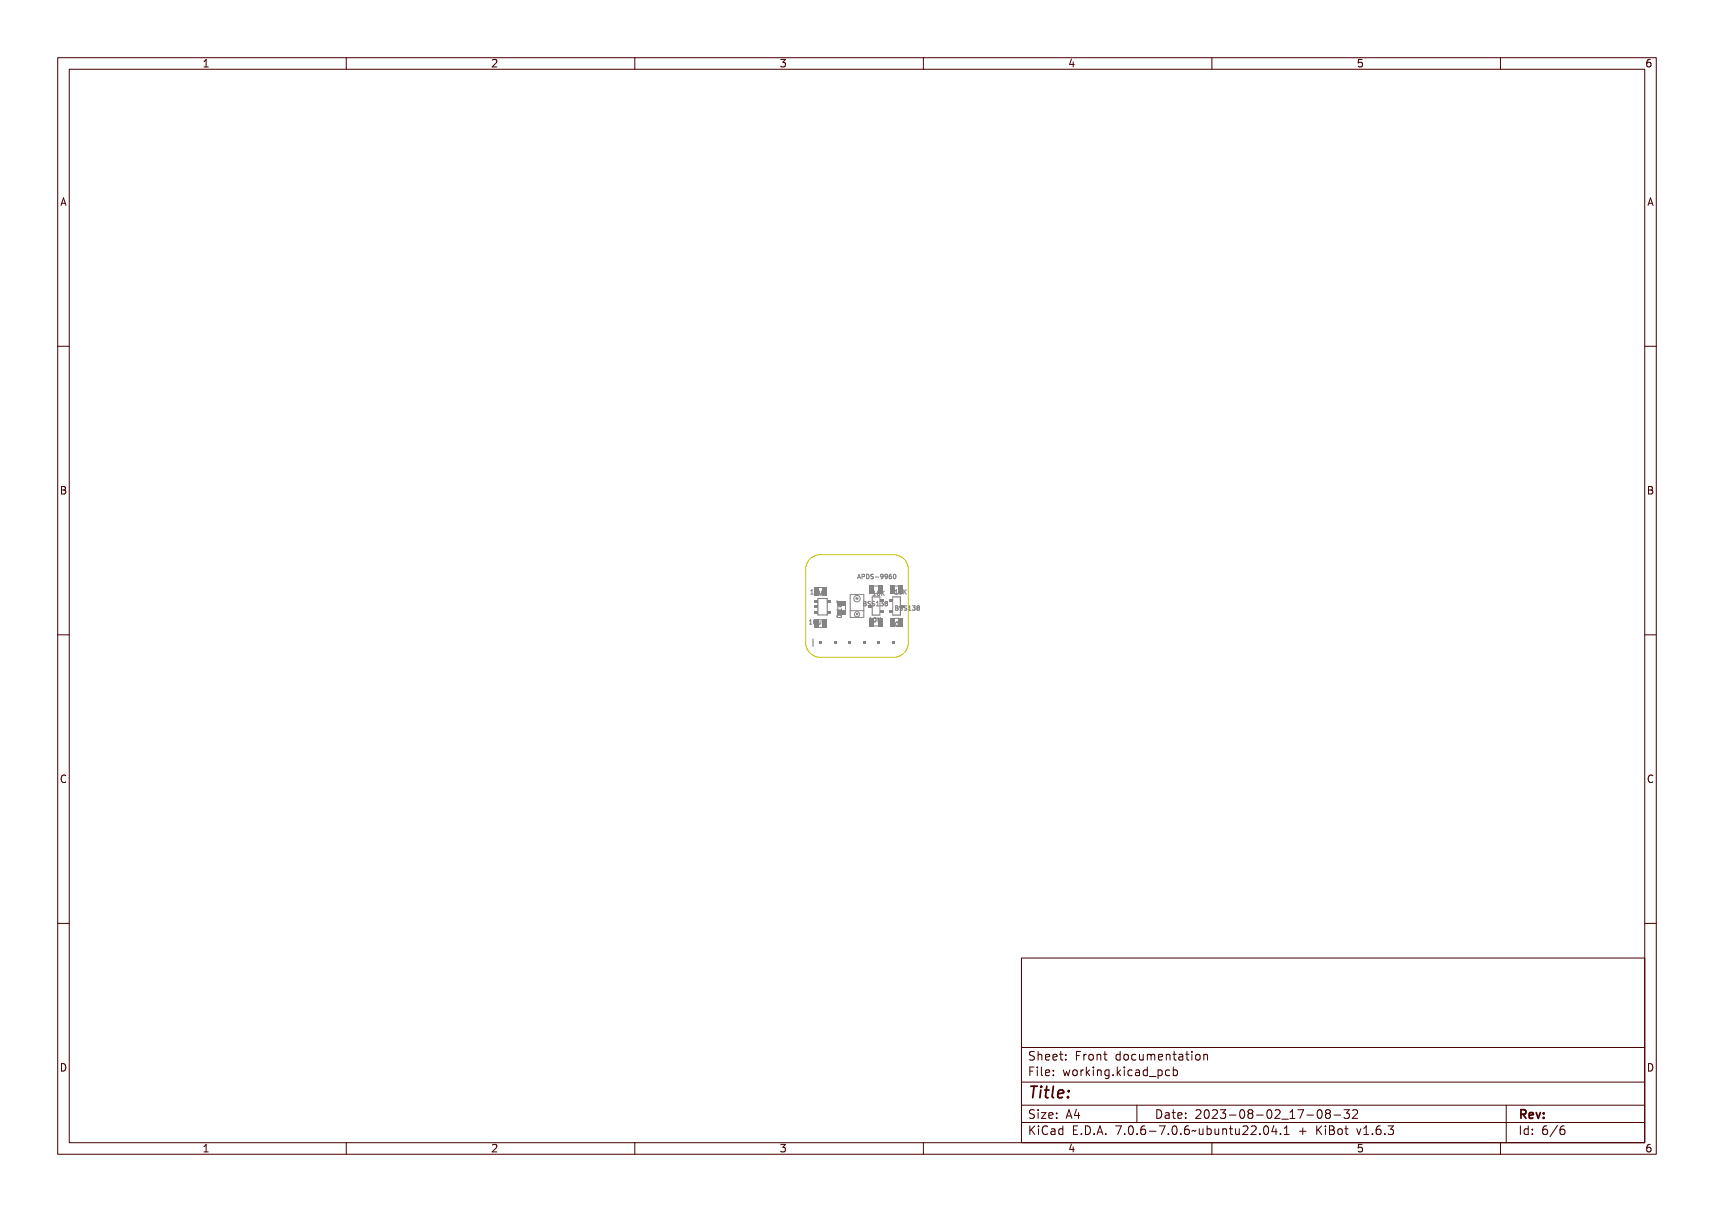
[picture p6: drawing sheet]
<svg xmlns="http://www.w3.org/2000/svg" width="297mm" height="210mm" viewBox="0 0 297 210" stroke-linecap="round" stroke-linejoin="round" font-family="sans-serif">
<g fill="none" stroke="#848484" stroke-width=".17">
<path d="M148.7 99.6h.2l.2 .7-.2-.2h-.2l-.2 .2zM148.8 99.6l.1 .4h-.2zM149.2 99.6h.2a.24 .24 0 0 1 .3 .3 .24 .24 0 0 1-.4 .1v.3h-.1zM149.3 99.6h.1a.14 .14 0 0 1 .2 .2 .14 .14 0 0 1-.2 .1h-.1zM149.8 99.6a.39 .39 0 0 1 .5 .3 .39 .39 0 0 1-.5 .4zM149.9 99.6a.3 .3 0 0 1 .3 .3 .3 .3 0 0 1-.3 .3zM150.5 99.6h.4v.1h-.3a.18 .18 0 0 0 0 .2 .18 .18 0 0 0 .2 0 .23 .23 0 0 1 0 .4 .23 .23 0 0 1-.3-.1h.1a.18 .18 0 0 0 .2-.1 .18 .18 0 0 0-.3-.2zM151.2 100l.2 .1zM151.7 99.6h.1a.37 .37 0 0 1 .4 .4 .37 .37 0 0 1-.5 .3v-.1a.22 .22 0 0 0 .3 0 .22 .22 0 0 0 .1-.2 .24 .24 0 0 1-.4 0 .24 .24 0 0 1 0-.4zM152.4 99.6a.37 .37 0 0 1 .4 .4 .37 .37 0 0 1-.4 .3v-.1a.22 .22 0 0 0 .2 0 .22 .22 0 0 0 .1-.2 .24 .24 0 0 1-.4 0 .24 .24 0 0 1 .1-.4zM153 99.6l.2-.1 .2 .2a.22 .22 0 0 0-.3 0 .22 .22 0 0 0-.1 .2 .25 .25 0 0 1 .4 .1 .25 .25 0 0 1-.1 .3 .25 .25 0 0 1-.4-.2zM153.6 99.6h.1a.37 .37 0 0 1 .3 .3 .37 .37 0 0 1-.3 .4l-.1-.2z"/>
<path d="M153.7 99.6a.31 .31 0 0 1 .2 .3 .31 .31 0 0 1-.2 .3zM154.3 99.5h.1M154.4 99.8l.1 .1-.1 .4M154.9 99.6l.1-.1a.38 .38 0 0 1 .3 .4 .38 .38 0 0 1-.4 .3l-.1-.2zM140.4 102.3l.3-.1v.7l.2 .1h-.5l.2-.1v-.6l-.2 .1zM140.6 107.5l.3-.1v.7l.1 .1h-.4l.2-.1v-.6l-.2 .1zM141.1 102.3v-.1a.37 .37 0 0 1 .4 .4 .37 .37 0 0 1-.4 .4l-.1-.2zM141.2 102.3a.31 .31 0 0 1 .2 .3 .31 .31 0 0 1-.2 .3zM141.2 107.5l.1-.1a.37 .37 0 0 1 .4 .4 .37 .37 0 0 1-.4 .4l-.1-.2zM141.4 107.5a.31 .31 0 0 1 .2 .3 .31 .31 0 0 1-.2 .3zM141.7 102.4l.2 .5 .2-.5v.6l-.1-.1a.18 .18 0 0 1-.2 .1 .18 .18 0 0 1-.1-.2zM141.8 107.6h.1l.1 .5 .3-.5v.6l-.1-.1a.18 .18 0 0 1-.3 .1 .18 .18 0 0 1-.1-.2z"/>
<path d="M142.3 102.2h.4l-.3 .1v.2h.3l-.3 .1v.4h-.1zM142.5 107.4h.4l-.3 .1v.2h.3l-.3 .1v.4h-.1zM145.1 105.4h.7v-.2v.5v-.2h-.6v.2h-.1zM145.1 104l.1 .3h.2l.1-.3v.3h.3v.1h-.7zM145.2 106.5h.4l.2 .1a.37 .37 0 0 1-.3 .4 .37 .37 0 0 1-.4-.4zM145.2 106.7a.34 .34 0 0 1 .6 .1 .34 .34 0 0 1-.6-.1zM145.3 104.6h.5v.1a.18 .18 0 0 1 0 .3 .18 .18 0 0 1-.2 .1h-.3v-.1l.4-.1v-.1l-.4-.1zM145.7 106h.1v.2h-.1zM147.3 103h2.4v4h-2.4zM147.3 105.8h2.4M149.7 105h.2M149.7 104.2h.3"/>
<path d="M149.7 104.6h.2M149.9 104.6h.1M150 104.5l-.1 .1M150.3 104.3h.2a.18 .18 0 0 1 .3 .1 .18 .18 0 0 1-.2 .2 .21 .21 0 0 1 .2 .3 .21 .21 0 0 1-.3 .1h-.2zM150.4 104.7h.1a.14 .14 0 0 1 .2 .1 .14 .14 0 0 1-.2 .1h-.1zM150.4 104.3l.2 .1v.1l-.2 .1zM150.6 107.8h.5M150.7 107.2h-.1M151 104.3h.4v.1h-.3a.18 .18 0 0 0 0 .2 .18 .18 0 0 0 .2 0 .23 .23 0 0 1 0 .4 .23 .23 0 0 1-.4-.1h.1a.18 .18 0 0 0 .3-.1 .18 .18 0 0 0-.3-.2zM151 107.1l.3-.1v.7l.1 .1h-.4l.2-.1v-.6l-.2 .1zM151.2 102.5h.3v.6l.2 .1h-.5l.2-.1v-.5h-.2zM151.6 104.3h.4v.1h-.3a.18 .18 0 0 0 0 .2 .18 .18 0 0 0 .2 0 .23 .23 0 0 1 0 .4 .23 .23 0 0 1-.3-.1h.1a.18 .18 0 0 0 .2-.1 .18 .18 0 0 0-.3-.2z"/>
<path d="M151.6 107.1h.1a.37 .37 0 0 1 .4 .3 .37 .37 0 0 1-.4 .4l-.1-.2zM151.8 107.1a.31 .31 0 0 1 .2 .3 .31 .31 0 0 1-.2 .3zM151.9 102.6v-.1a.37 .37 0 0 1 .4 .4 .37 .37 0 0 1-.4 .3l-.1-.2zM152 102.6a.31 .31 0 0 1 .2 .3 .31 .31 0 0 1-.2 .2zM152.2 107h.1v.4l.4-.4-.2 .4 .2 .4h-.1l-.2-.4-.1 .4h-.1zM152.2 104.3h.3v.6l.1 .1h-.4l.2-.1v-.6l-.2 .1zM152.4 102.5h.1v.3l.5-.3-.3 .3 .3 .4h-.2l-.2-.3-.1 .3h-.1zM152.8 104.3h.1a.21 .21 0 0 1 .3 0 .21 .21 0 0 1-.1 .3 .23 .23 0 0 1 .1 .4 .23 .23 0 0 1-.4-.1h.1a.17 .17 0 0 0 .3-.1 .18 .18 0 0 0-.3-.2 .16 .16 0 0 0 .2-.1 .16 .16 0 0 0-.1-.2 .16 .16 0 0 0-.2 .1zM153.5 104.3a.21 .21 0 0 1 .3 0 .21 .21 0 0 1-.1 .3 .22 .22 0 0 1 .1 .3 .22 .22 0 0 1-.3 0 .22 .22 0 0 1 .1-.3l-.2-.1zM154.4 107.8h.3v.7l.1 .1h-.4l.2-.1v-.6h-.2zM155 107.9l.1-.1a.37 .37 0 0 1 .4 .4 .37 .37 0 0 1-.4 .4l-.1-.2zM155 102.3l.3-.1v.7l.2 .1h-.4l.1-.1v-.6l-.2 .1z"/>
<path d="M155.1 105h.2a.18 .18 0 0 1 .2 .1 .18 .18 0 0 1-.1 .3 .21 .21 0 0 1 .1 .2 .21 .21 0 0 1-.2 .2h-.2zM155.2 107.9a.31 .31 0 0 1 .2 .3 .31 .31 0 0 1-.2 .3zM155.2 105.4h.1a.14 .14 0 0 1 .2 .2 .14 .14 0 0 1-.2 .1h-.1zM155.2 105.1h.2v.2h-.2zM155.6 107.8h.1v.3l.4-.3-.3 .3 .3 .5h-.1l-.2-.4-.1 .4h-.1zM155.7 102.3v-.1a.37 .37 0 0 1 .4 .4 .37 .37 0 0 1-.4 .4l-.1-.2zM155.7 105.1l.4-.1v.1h-.3a.18 .18 0 0 0 0 .2 .18 .18 0 0 0 .2 .1 .23 .23 0 0 1 0 .4 .23 .23 0 0 1-.3-.2l.1 .1a.18 .18 0 0 0 .3-.2 .18 .18 0 0 0-.3-.1zM155.8 102.3a.31 .31 0 0 1 .2 .3 .31 .31 0 0 1-.2 .3zM156.2 102.2h.1v.4l.5-.4-.3 .3 .3 .5h-.1l-.3-.4-.1 .4h-.1zM156.4 105.1l.3-.1v.1h-.3a.18 .18 0 0 0 .1 .2 .18 .18 0 0 0 .2 .1 .23 .23 0 0 1 0 .4 .23 .23 0 0 1-.4-.2l.1 .1a.18 .18 0 0 0 .3-.2 .18 .18 0 0 0-.3-.1zM157 105.1l.2-.1v.7l.2 .1h-.4l.1-.1v-.6h-.1zM157.6 105a.21 .21 0 0 1 .3 .1 .21 .21 0 0 1 0 .3 .23 .23 0 0 1 0 .4 .23 .23 0 0 1-.4-.2l.1 .1a.17 .17 0 0 0 .3-.1 .17 .17 0 0 0-.2-.2v-.1a.16 .16 0 0 0 .2-.1 .16 .16 0 0 0-.1-.2 .16 .16 0 0 0-.2 .1z"/>
<path d="M158.2 105.1a.21 .21 0 0 1 .4-.1 .21 .21 0 0 1-.1 .4 .22 .22 0 0 1 .1 .3 .22 .22 0 0 1-.4 0 .22 .22 0 0 1 .1-.3l-.1-.1zM159 105h.3l-.1 .3M159 105.3h.1M159 105.3h.2M159.2 105.3l.1 .1v.3h-.3"/>
<circle cx="151.9" cy="99.8" r=".17"/>
<circle cx="152.5" cy="99.8" r=".17"/>
<circle cx="153.8" cy="99.9" r=".07"/>
<circle cx="141.2" cy="102.6" r=".07"/>
<circle cx="141.4" cy="107.8" r=".07"/>
<circle cx="145.5" cy="106.7" r=".07"/>
<circle cx="148.5" cy="106.4" r=".45"/>
<circle cx="148.5" cy="103.7" r=".55"/>
<circle cx="151.8" cy="107.4" r=".07"/>
<circle cx="152" cy="102.9" r=".07"/>
<circle cx="153.2" cy="100.1" r=".17"/>
<circle cx="153.7" cy="104.4" r=".13"/>
<circle cx="153.7" cy="104.8" r=".15"/>
<circle cx="155.2" cy="108.2" r=".07"/>
<circle cx="155.8" cy="102.6" r=".07"/>
<circle cx="158.4" cy="105.2" r=".13"/>
<circle cx="158.4" cy="105.6" r=".15"/>
</g>
<path d="M140.9 110.7v1.3" fill="none" stroke="#848484" stroke-width=".2"/>
<g fill="#848484">
<path d="M141.9 111.1h.5v.5h-.5z" fill-rule="evenodd"/>
<path d="M144.4 111.1h.5v.5h-.5z" fill-rule="evenodd"/>
<path d="M147 111.1h.5v.5h-.5z" fill-rule="evenodd"/>
<path d="M149.5 111.1h.5v.5h-.5z" fill-rule="evenodd"/>
<path d="M152.1 111.1h.5v.5h-.5z" fill-rule="evenodd"/>
<path d="M154.6 111.1h.5v.5h-.5z" fill-rule="evenodd"/>
</g>
<path d="M151.1 103.4v3.2h1.4" fill="none" stroke="#848484" stroke-width=".2"/>
<path d="M152.5 103.4v3.2" fill="none" stroke="#848484" stroke-width=".17"/>
<g fill="#848484">
<path d="M152.5 105.7h.6v.5h-.6z" fill-rule="evenodd"/>
<path d="M152.5 103.8h.6v.5h-.6z" fill-rule="evenodd"/>
</g>
<path d="M151.4 108.5h.8" fill="none" stroke="#848484" stroke-width=".17"/>
<g fill="#848484">
<path d="M150.7 107.1h.8v1.4h-.8z" fill-rule="evenodd"/>
<path d="M152.2 107.1h.7v1.4h-.7z" fill-rule="evenodd"/>
</g>
<path d="M155 101.5h.7" fill="none" stroke="#848484" stroke-width=".17"/>
<g fill="#848484">
<path d="M155.7 101.5h.8v1.4h-.8z" fill-rule="evenodd"/>
<path d="M154.3 101.5h.7v1.4h-.7z" fill-rule="evenodd"/>
</g>
<path d="M154.7 103.4h1.3v3.2h-1.3" fill="none" stroke="#848484" stroke-width=".2"/>
<path d="M154.7 103.4v3.2" fill="none" stroke="#848484" stroke-width=".17"/>
<g fill="#848484">
<path d="M154.1 103.8h.5v.5h-.5z" fill-rule="evenodd"/>
<path d="M154.1 105.7h.5v.5h-.5z" fill-rule="evenodd"/>
</g>
<path d="M141.7 103.7h1.6v2.9h-1.6z" fill="none" stroke="#848484" stroke-width=".2"/>
<g fill="#848484">
<path d="M143.4 103.9h.6v.5h-.6z" fill-rule="evenodd"/>
<path d="M141 103.9h.7v.5h-.7z" fill-rule="evenodd"/>
<path d="M141 104.9h.7v.5h-.7z" fill-rule="evenodd"/>
<path d="M143.4 105.8h.6v.5h-.6z" fill-rule="evenodd"/>
<path d="M141 105.8h.7v.5h-.7z" fill-rule="evenodd"/>
</g>
<path d="M151.4 101.5h.8" fill="none" stroke="#848484" stroke-width=".17"/>
<g fill="#848484">
<path d="M152.1 101.5h.8v1.4h-.8z" fill-rule="evenodd"/>
<path d="M150.7 101.5h.7v1.4h-.7z" fill-rule="evenodd"/>
</g>
<path d="M141.8 108.7h.7" fill="none" stroke="#848484" stroke-width=".17"/>
<g fill="#848484">
<path d="M141.1 107.3h.7v1.5h-.7z" fill-rule="evenodd"/>
<path d="M142.5 107.3h.8v1.5h-.8z" fill-rule="evenodd"/>
</g>
<path d="M141.8 101.8h.7" fill="none" stroke="#848484" stroke-width=".17"/>
<g fill="#848484">
<path d="M142.5 101.7h.7v1.5h-.7z" fill-rule="evenodd"/>
<path d="M141 101.7h.8v1.5h-.8z" fill-rule="evenodd"/>
</g>
<path d="M146.5 105v.7" fill="none" stroke="#848484" stroke-width=".17"/>
<g fill="#848484">
<path d="M145.1 105.7h1.5v.8h-1.5z" fill-rule="evenodd"/>
<path d="M145.1 104.3h1.5v.7h-1.5z" fill-rule="evenodd"/>
</g>
<path d="M155 107.1h.7" fill="none" stroke="#848484" stroke-width=".17"/>
<g fill="#848484">
<path d="M155.7 107.1h.8v1.4h-.8z" fill-rule="evenodd"/>
<path d="M154.3 107.1h.7v1.4h-.7z" fill-rule="evenodd"/>
</g>
<path d="M140.2 97.1a2.54 2.54 0 0 1 2-1h12.7a2.54 2.54 0 0 1 2.5 2.6v12.7a2.54 2.54 0 0 1-2.5 2.5h-12.7a2.54 2.54 0 0 1-2.6-2.5v-12.7l.1-.6z" fill="none" stroke="#c2c200" stroke-width=".17"/>
<g fill="none" stroke="#480000" stroke-width=".17">
<path d="M10 10h277v190h-277zM12 12h273v186h-273zM60 10v2M110 10v2M160 10v2M210 10v2M260 10v2M10 60h2M285 60h2M10 110h2M285 110h2M10 160h2"/>
<path d="M285 160h2M177 166h108v32h-108zM60 198v2M110 198v2M160 198v2M177 181.5h108M177 187.5h108M177 191.5h108M177 194.5h108M178.1 195.2h.2v.6l.6-.6h.3l-.6 .6 .6 .8h-.2l-.5-.7-.2 .2v.5h-.2zM178.2 185h.9v.2h-.7v.4h.6v.2h-.6v.7h-.2zM178.3 182.4l.5-.1h.2v.2a.31 .31 0 0 0-.5-.1 .31 .31 0 0 0 0 .5 .5 .5 0 0 1 .6 .6 .5 .5 0 0 1-.8 .2l-.1-.2a.34 .34 0 0 0 .4 .1 .34 .34 0 0 0 .1-.5 .47 .47 0 0 1-.5-.2 .47 .47 0 0 1 .1-.5z"/>
<path d="M178.3 192.5l.5-.1h.2v.2a.31 .31 0 0 0-.5-.1 .31 .31 0 0 0 0 .5 .5 .5 0 0 1 .6 .6 .5 .5 0 0 1-.8 .2l-.1-.2a.34 .34 0 0 0 .4 .1 .34 .34 0 0 0 .1-.5 .47 .47 0 0 1-.5-.2 .47 .47 0 0 1 .1-.5zM179.4 182.2h.2v.6a.35 .35 0 0 1 .4-.1 .35 .35 0 0 1 .2 .4v.6h-.2v-.8h-.4v.8h-.2zM179.5 185.4h.4v.9h.4v.2h-.9v-.2h.3v-.8h-.2zM179.5 192.8h.4v.9h.4v.1h-.9v-.1h.3v-.8h-.2zM179.5 195.6h.4v.9h.4v.1h-.9v-.1h.3v-.8h-.2zM179.7 184.9h.2v.3h-.2zM179.7 192.3h.2v.3h-.2zM179.7 195.1h.2v.3h-.2zM180.6 184.9h.4v1.3l.4 .1v.2l-.5-.2v-1.2h-.3zM180.6 192.8h.8v.1l-.6 .8h.6v.1h-.8v-.1l.6-.8h-.6zM180.7 182.8a.49 .49 0 0 1 .6-.1 .49 .49 0 0 1 .2 .5h-.8a.42 .42 0 0 0 .3 .4 .42 .42 0 0 0 .4-.1v.2a.6 .6 0 0 1-.8-.1 .6 .6 0 0 1 .1-.8zM180.7 195.4l.5-.2h.3v.2a.43 .43 0 0 0-.6 0 .43 .43 0 0 0-.2 .5 .43 .43 0 0 0 .2 .5 .43 .43 0 0 0 .6 0v.2a.66 .66 0 0 1-.8-.1 .66 .66 0 0 1-.1-.8z"/>
<path d="M180.8 182.9l.4-.1 .1 .3h-.6zM181.8 195.6h.2a.45 .45 0 0 1 .5 0 .45 .45 0 0 1 .1 .4v.6h-.1v-.1a.38 .38 0 0 1-.5 .2 .38 .38 0 0 1-.2-.5 .38 .38 0 0 1 .4-.2h.3a.35 .35 0 0 0-.3-.4 .35 .35 0 0 0-.4 .2zM181.9 182.8a.49 .49 0 0 1 .6-.1 .49 .49 0 0 1 .2 .5h-.8a.42 .42 0 0 0 .3 .4 .42 .42 0 0 0 .5-.1v.2a.6 .6 0 0 1-.9-.1 .6 .6 0 0 1 .1-.8zM181.9 185.5a.49 .49 0 0 1 .6-.1 .49 .49 0 0 1 .2 .5h-.8a.42 .42 0 0 0 .3 .4 .42 .42 0 0 0 .5-.1v.2a.6 .6 0 0 1-.9-.1 .6 .6 0 0 1 .1-.8zM181.9 192.9a.49 .49 0 0 1 .6-.1 .49 .49 0 0 1 .2 .5h-.8a.42 .42 0 0 0 .3 .4 .42 .42 0 0 0 .5-.1v.2a.6 .6 0 0 1-.9-.1 .6 .6 0 0 1 .1-.8zM182 196.2l.5-.1a.31 .31 0 0 1-.2 .4 .31 .31 0 0 1-.4-.1zM182 182.9l.4-.1 .1 .3h-.6zM182 185.6l.4-.1 .1 .3h-.6zM182 193l.4-.1 .1 .3h-.6zM183 195.7l.4-.2 .2 .2v-.6h.2v1.5h-.2v-.1a.42 .42 0 0 1-.5 .1 .42 .42 0 0 1-.2-.5zM183.2 195.8l.1-.1a.4 .4 0 0 1 .3 .4 .4 .4 0 0 1-.3 .4l-.2-.2zM183.2 182.3h.2v.4h.4v.1h-.4l.1 .8h.3v.1h-.2a.3 .3 0 0 1-.4-.3v-.6h-.3v-.1h.3z"/>
<path d="M183.3 185.4h.2v.3h-.2zM183.3 186.2h.2v.3h-.2zM183.3 192.8h.2v.3h-.2zM183.3 193.6h.2v.2h-.2zM184.5 182.7h.2v.3h-.2zM184.5 183.5h.2v.2h-.2zM185.2 185.4h.2l.2 .8 .1-.5h.2l.2 .5 .1-.8h.2l-.2 1.1h-.2l-.2-.7-.2 .7h-.1zM185.4 195.2h.9v.2h-.7v.4h.6v.2h-.6v.5h.7v.1h-.9zM185.7 192.4h.2l.5 1.4h-.2l-.1-.3h-.5l-.1 .3h-.2zM185.8 192.6l.2 .7h-.4zM186.6 182.3h.9v.2h-.7v.4h.6v.2h-.6v.6h-.2zM186.7 185.5a.52 .52 0 0 1 .8 .4 .52 .52 0 0 1-.8 .4l-.1-.4z"/>
<path d="M186.8 185.6l.1-.1a.39 .39 0 0 1 .4 .4 .39 .39 0 0 1-.4 .4l-.1-.2zM186.9 196.4h.2v.2h-.2zM187.1 192.4h.2v.9h.2v.2h-.2v.3h-.2v-.3h-.6v-.2zM187.1 192.6v.7h-.4zM187.8 195.2a.76 .76 0 0 1 .9 .7 .76 .76 0 0 1-.9 .7zM188 195.4a.57 .57 0 0 1 .5 .5 .57 .57 0 0 1-.5 .6zM188 182.7h.2v.2a.3 .3 0 0 1 .3-.3 .3 .3 0 0 1 .3 .3 .37 .37 0 0 0-.5-.1 .37 .37 0 0 0-.1 .4v.5h-.2zM188 185.4h.2v.2a.3 .3 0 0 1 .3-.3 .3 .3 0 0 1 .3 .3 .37 .37 0 0 0-.5-.1 .37 .37 0 0 0-.1 .4v.6h-.2zM189.1 184.9h.1v.9l.5-.4h.2l-.4 .4 .5 .7h-.2l-.4-.6-.2 .1v.5h-.1zM189.1 182.8a.52 .52 0 0 1 .8 .4 .52 .52 0 0 1-.8 .4l-.1-.4zM189.2 182.9l.1-.1a.39 .39 0 0 1 .4 .4 .39 .39 0 0 1-.4 .4l-.1-.2zM189.3 196.4h.3v.2h-.3z"/>
<path d="M190.2 182.7h.2v.1a.35 .35 0 0 1 .4-.1 .35 .35 0 0 1 .3 .4v.6h-.2l-.1-.8h-.3l-.1 .8h-.2zM190.3 185.4h.4v.9h.4v.2h-.9v-.2h.4v-.8h-.3zM190.5 195.2h.3l.4 1.4h-.2l-.1-.3h-.5l-.1 .3h-.2zM190.6 184.9h.1v.3h-.1zM190.6 195.4l.2 .7h-.4zM191.4 185.4h.2v.1a.35 .35 0 0 1 .4-.1 .35 .35 0 0 1 .3 .4v.7h-.2l-.1-.9h-.3l-.1 .9h-.2zM191.7 182.3h.1v.4h.4v.1h-.4l.1 .8h.3v.1h-.2a.3 .3 0 0 1-.3-.3v-.6h-.3v-.1h.3zM191.7 196.4h.3v.2h-.3zM192.7 185.5l.3-.2 .3 .2v-.1h.2v1a.53 .53 0 0 1-.8 .4v-.2a.36 .36 0 0 0 .4 .1 .36 .36 0 0 0 .2-.4l-.1 .1a.53 .53 0 0 1-.7-.3 .53 .53 0 0 1 .2-.6zM192.8 185.6l.1-.1a.39 .39 0 0 1 .4 .4 .39 .39 0 0 1-.4 .4l-.1-.2zM193.8 195.2h.9l-.5 1.4h-.2l.5-1.2h-.7zM193.9 182.8l.3-.2 .3 .2v-.6h.2v1.5h-.2v-.1a.42 .42 0 0 1-.6 .1 .42 .42 0 0 1-.1-.5z"/>
<path d="M194.1 182.8a.4 .4 0 0 1 .4 .4 .4 .4 0 0 1-.4 .4l-.2-.4zM194.1 186.2h.3v.3h-.3zM195.1 184.9h.2v.9l.4-.4h.3l-.5 .4 .5 .7h-.2l-.4-.6-.1 .1v.5h-.2zM195.1 182.8a.52 .52 0 0 1 .8 .4 .52 .52 0 0 1-.8 .4l-.1-.4zM195.2 182.9l.1-.1a.39 .39 0 0 1 .4 .4 .39 .39 0 0 1-.4 .4l-.1-.2zM195.3 196.4h.3v.2h-.3zM196.3 185.4h.5v.9h.3v.2h-.9v-.2h.4v-.8h-.3zM196.3 195.4a.5 .5 0 0 1 .7-.1 .5 .5 0 0 1 .1 .6 .52 .52 0 0 1-.4 .8 .52 .52 0 0 1-.5-.8zM196.4 182.8a.39 .39 0 0 1 .4-.2 .39 .39 0 0 1 .3 .3 .4 .4 0 0 0-.6 0 .4 .4 0 0 0 0 .6 .4 .4 0 0 0 .6 0 .41 .41 0 0 1-.4 .3 .41 .41 0 0 1-.4-.3v-.5zM196.5 195.4a.57 .57 0 0 1 .4 .9l-.3 .2a.86 .86 0 0 1-.1-1.1zM196.6 184.9h.2v.3h-.2zM197 191.5v3"/>
<path d="M197.4 182.7h.2v.8l.2 .1 .3-.2v-.7h.2v1h-.2v-.1a.35 .35 0 0 1-.4 .2 .35 .35 0 0 1-.3-.5zM197.6 185.5a.39 .39 0 0 1 .4-.2 .39 .39 0 0 1 .3 .3 .4 .4 0 0 0-.6 0 .4 .4 0 0 0 0 .6 .4 .4 0 0 0 .6 0 .41 .41 0 0 1-.4 .3 .41 .41 0 0 1-.4-.3v-.5zM197.7 196.4h.3v.2h-.3zM198.6 182.7h.1l.2-.1a.22 .22 0 0 0 .2 .2 .22 .22 0 0 0 .2-.2l.2 .3 .1 .8h-.2v-.8l-.1-.1-.2 .1v.8h-.1v-.8l-.2-.1-.1 .1v.8h-.1zM198.7 185.4h.1a.45 .45 0 0 1 .5 0 .45 .45 0 0 1 .2 .4v.7h-.2v-.2a.38 .38 0 0 1-.5 .2 .38 .38 0 0 1-.2-.5 .38 .38 0 0 1 .5-.2h.2a.35 .35 0 0 0-.3-.4 .35 .35 0 0 0-.3 .2zM198.7 195.4l.5-.2h.2v.2a.43 .43 0 0 0-.5 0 .43 .43 0 0 0-.1 .5 .48 .48 0 0 1 .7 0 .48 .48 0 0 1-.1 .7 .48 .48 0 0 1-.7-.1l-.1-.6zM198.8 186l.5-.1a.31 .31 0 0 1-.1 .4 .31 .31 0 0 1-.4-.1zM198.9 195.9a.29 .29 0 0 1 .4 .1 .29 .29 0 0 1-.1 .4 .29 .29 0 0 1-.4-.1zM199.9 185.5l.3-.2 .3 .2v-.6h.2v1.6h-.2v-.2a.42 .42 0 0 1-.5 .1 .42 .42 0 0 1-.2-.5zM199.9 182.8a.49 .49 0 0 1 .6-.1 .49 .49 0 0 1 .2 .5h-.7a.42 .42 0 0 0 .2 .4 .42 .42 0 0 0 .5-.1v.2a.6 .6 0 0 1-.8-.1 .6 .6 0 0 1 0-.8zM200 196h.5v.2h-.5zM200 185.6l.1-.1a.39 .39 0 0 1 .4 .4 .39 .39 0 0 1-.4 .4l-.1-.2z"/>
<path d="M200.1 182.9l.3-.1 .2 .3h-.6zM200.1 192.4a.76 .76 0 0 1 1 .7 .76 .76 0 0 1-1 .7zM200.3 192.6a.57 .57 0 0 1 .6 .5 .57 .57 0 0 1-.6 .6zM200.9 186.8l1.2 .1zM201 195.2h.9l-.5 1.4h-.2l.5-1.2h-.7zM201.1 182.7h.1v.1a.35 .35 0 0 1 .5-.1 .35 .35 0 0 1 .2 .4v.6h-.2v-.8h-.4l-.1 .8h-.1zM201.4 192.8h.2a.45 .45 0 0 1 .5 0 .45 .45 0 0 1 .1 .4v.6h-.1v-.1a.38 .38 0 0 1-.5 .2 .38 .38 0 0 1-.2-.5 .38 .38 0 0 1 .4-.2h.3a.35 .35 0 0 0-.3-.4 .35 .35 0 0 0-.4 .2zM201.6 193.4l.5-.1a.31 .31 0 0 1-.2 .4 .31 .31 0 0 1-.4-.1zM202.2 185.4h.2v.1a.46 .46 0 0 1 .6 0 .46 .46 0 0 1 .1 .6 .39 .39 0 0 1-.2 .4 .39 .39 0 0 1-.5-.2v.6h-.2zM202.5 182.3h.2v.4h.4v.1h-.4v.8h.4v.1h-.2a.3 .3 0 0 1-.4-.3v-.6h-.3v-.1h.3zM202.5 185.6l.1-.1a.4 .4 0 0 1 .4 .4 .4 .4 0 0 1-.4 .4l-.2-.2zM202.5 196.4h.3v.2h-.3z"/>
<path d="M202.8 192.4h.2v.4h.4v.1h-.4l.1 .8h.3v.1h-.2a.3 .3 0 0 1-.4-.3v-.6h-.3v-.1h.3zM203.5 182.7h.2a.45 .45 0 0 1 .4 0 .45 .45 0 0 1 .2 .4v.6h-.2v-.1a.38 .38 0 0 1-.5 .2 .38 .38 0 0 1-.2-.5 .38 .38 0 0 1 .5-.2h.2a.35 .35 0 0 0-.2-.4 .35 .35 0 0 0-.4 .2zM203.5 195.4a.5 .5 0 0 1 .7-.1 .5 .5 0 0 1 .1 .6 .52 .52 0 0 1-.4 .8 .52 .52 0 0 1-.5-.8zM203.6 185.5a.39 .39 0 0 1 .4-.2 .39 .39 0 0 1 .3 .3 .4 .4 0 0 0-.5 0 .4 .4 0 0 0 0 .6 .4 .4 0 0 0 .5 0 .41 .41 0 0 1-.4 .3 .41 .41 0 0 1-.4-.3v-.5zM203.7 183.3l.4-.1a.31 .31 0 0 1-.1 .4 .31 .31 0 0 1-.4-.1zM203.7 195.4a.57 .57 0 0 1 .4 .9l-.2 .2a.86 .86 0 0 1-.2-1.1zM203.9 192.9a.49 .49 0 0 1 .6-.1 .49 .49 0 0 1 .2 .5h-.8a.42 .42 0 0 0 .3 .4 .42 .42 0 0 0 .5-.1v.2a.6 .6 0 0 1-.9-.1 .6 .6 0 0 1 .1-.8zM204 193l.4-.1 .1 .3h-.6zM204.7 184.9h.1v.6a.45 .45 0 0 1 .7 0 .45 .45 0 0 1 0 .6 .39 .39 0 0 1-.2 .4 .39 .39 0 0 1-.5-.2v.2h-.1zM204.9 182.3h.2v.4h.4v.1h-.4v.8h.4v.1h-.2a.3 .3 0 0 1-.4-.3v-.6h-.3v-.1h.3zM204.9 185.6l.1-.1a.39 .39 0 0 1 .4 .4 .39 .39 0 0 1-.4 .4l-.1-.2zM204.9 196.4h.3v.2h-.3z"/>
<path d="M205.3 192.8h.2v.3h-.2zM205.3 193.6h.2v.2h-.2zM205.9 182.7h.5v.9h.3v.1h-.9v-.1h.4v-.8h-.3zM205.9 195.4l.5-.2h.2v.2a.43 .43 0 0 0-.5 0 .43 .43 0 0 0-.1 .5 .48 .48 0 0 1 .7 0 .48 .48 0 0 1-.1 .7 .48 .48 0 0 1-.7-.1l-.1-.6zM206.1 195.9a.29 .29 0 0 1 .4 .1 .29 .29 0 0 1-.1 .4 .29 .29 0 0 1-.4-.1zM206.2 182.2h.2v.3h-.2zM207 196l.3-.1 .5 .1 .2-.1a.38 .38 0 0 1-.7 .2l-.3 .1zM207.1 182.8a.52 .52 0 0 1 .8 .4 .52 .52 0 0 1-.8 .4l-.1-.4zM207.3 182.9l.1-.1a.39 .39 0 0 1 .4 .4 .39 .39 0 0 1-.4 .4l-.2-.2zM207.4 192.5a.53 .53 0 0 1 .8 .1 .53 .53 0 0 1-.3 .7l-.3 .4h.7v.1h-.9v-.1l.3-.4a.49 .49 0 0 0 .2-.7l-.5 .1zM208.3 182.7h.1v.1a.35 .35 0 0 1 .5-.1 .35 .35 0 0 1 .2 .4v.6h-.2v-.8h-.4l-.1 .8h-.1zM208.3 195.6h.1l.1 .8 .2 .1 .2-.2v-.7h.2v1h-.2v-.1a.35 .35 0 0 1-.4 .2 .35 .35 0 0 1-.2-.5z"/>
<path d="M208.7 192.6a.5 .5 0 0 1 .6-.1 .5 .5 0 0 1 .2 .6 .52 .52 0 0 1-.5 .8 .52 .52 0 0 1-.4-.8zM208.9 192.6a.57 .57 0 0 1 .4 .9l-.3 .2a.86 .86 0 0 1-.1-1.1zM209.5 195.1h.2v.6a.45 .45 0 0 1 .6-.1 .45 .45 0 0 1 .1 .7 .39 .39 0 0 1-.3 .4 .39 .39 0 0 1-.4-.2v.1h-.2zM209.7 195.8l.1-.1a.4 .4 0 0 1 .4 .4 .4 .4 0 0 1-.4 .4l-.1-.2zM209.8 192.5a.53 .53 0 0 1 .8 .1 .53 .53 0 0 1-.3 .7l-.3 .4h.7v.1h-.9v-.1l.3-.4a.49 .49 0 0 0 .2-.7l-.5 .1zM210 198v2M210.7 195.6h.2v.8l.2 .1 .2-.2v-.7h.2v1h-.2v-.1a.35 .35 0 0 1-.4 .2 .35 .35 0 0 1-.2-.5zM211 192.4a.46 .46 0 0 1 .6 0 .46 .46 0 0 1 .1 .6l-.1 .1a.45 .45 0 0 1 .2 .6 .45 .45 0 0 1-.6 .2l-.2-.1v-.2a.35 .35 0 0 0 .5 .1 .35 .35 0 0 0 0-.5h-.3v-.2a.28 .28 0 0 0 .4-.1 .28 .28 0 0 0 0-.3 .28 .28 0 0 0-.4 0h-.2zM211.9 195.6h.2v.1a.35 .35 0 0 1 .4-.1 .35 .35 0 0 1 .2 .4v.6h-.2v-.8h-.4v.8h-.2zM212.4 193.2h.5v.2h-.5zM213.3 195.2h.2v.4h.4v.1h-.4v.8h.4v.1h-.2a.3 .3 0 0 1-.4-.3v-.6h-.3v-.1h.3zM213.5 192.6a.5 .5 0 0 1 .6-.1 .5 .5 0 0 1 .2 .6 .52 .52 0 0 1-.5 .8 .52 .52 0 0 1-.4-.8z"/>
<path d="M213.7 192.6a.57 .57 0 0 1 .4 .9l-.3 .2a.86 .86 0 0 1-.1-1.1zM214.3 195.6h.2v.8l.2 .1 .2-.2v-.7h.2v1h-.2v-.1a.35 .35 0 0 1-.4 .2 .35 .35 0 0 1-.2-.5zM214.7 192.5a.41 .41 0 0 1 .7-.1 .41 .41 0 0 1-.2 .7 .42 .42 0 0 1 .2 .6 .42 .42 0 0 1-.7 0 .42 .42 0 0 1 .2-.6l-.3-.2zM215.5 195.3a.53 .53 0 0 1 .8 .1 .53 .53 0 0 1-.3 .7l-.3 .4h.6v.1h-.9v-.1l.4-.4a.49 .49 0 0 0 .2-.8l-.5 .2zM216 193.2h.5v.2h-.5zM216.7 195.3a.53 .53 0 0 1 .8 .1 .53 .53 0 0 1-.3 .7l-.3 .4h.6v.1h-.9v-.1l.4-.4a.49 .49 0 0 0 .2-.8l-.5 .2zM217.1 192.6a.5 .5 0 0 1 .7-.1 .5 .5 0 0 1 .1 .6 .52 .52 0 0 1-.5 .8 .52 .52 0 0 1-.4-.8zM217.3 192.6a.57 .57 0 0 1 .4 .9l-.3 .2a.86 .86 0 0 1-.1-1.1zM218.2 196.4h.2v.2h-.2zM218.2 192.5a.53 .53 0 0 1 .8 .1 .53 .53 0 0 1-.3 .7l-.3 .4h.7v.1h-.9v-.1l.3-.4a.49 .49 0 0 0 .2-.7l-.5 .1zM219.2 195.4a.5 .5 0 0 1 .6-.1 .5 .5 0 0 1 .2 .6 .52 .52 0 0 1-.5 .8 .52 .52 0 0 1-.5-.8zM219.2 194.2l1.3 .1z"/>
<path d="M219.4 195.4a.57 .57 0 0 1 .3 .9l-.2 .2a.86 .86 0 0 1-.1-1.1zM220.7 192.5l.5-.1v1.3h.3v.1h-.8v-.1h.3v-1.1h-.3zM220.8 195.2h.2v.9h.2v.2h-.2v.3h-.2v-.3h-.6v-.2zM220.8 195.4v.7h-.4zM221.8 196.4h.2v.2h-.2zM221.8 192.4h.9l-.5 1.4h-.2l.5-1.2h-.7zM222.8 195.3l.5-.1v1.3h.3v.1h-.8v-.1h.3v-1.1h-.3zM223.2 193.2h.5v.2h-.5zM224.3 192.6a.5 .5 0 0 1 .7-.1 .5 .5 0 0 1 .1 .6 .52 .52 0 0 1-.4 .8 .52 .52 0 0 1-.5-.8zM224.5 192.6a.57 .57 0 0 1 .4 .9l-.2 .2a.86 .86 0 0 1-.2-1.1zM225.4 195.5h.2v.4h.4v.2h-.4v.4h-.2v-.4h-.4v-.2h.4zM225.5 192.5a.41 .41 0 0 1 .7-.1 .41 .41 0 0 1-.2 .7 .42 .42 0 0 1 .2 .6 .42 .42 0 0 1-.7 0 .42 .42 0 0 1 .2-.6l-.3-.2z"/>
<path d="M226.8 193.2h.5v.2h-.5zM227.5 195.2h.2v.6l.6-.6h.2l-.6 .6 .6 .8h-.2l-.5-.7-.1 .2v.5h-.2zM227.8 192.4a.46 .46 0 0 1 .7 0 .46 .46 0 0 1 0 .6l-.1 .1a.45 .45 0 0 1 .3 .6 .45 .45 0 0 1-.7 .2l-.2-.1v-.2a.35 .35 0 0 0 .5 .1 .35 .35 0 0 0 0-.5h-.2v-.2a.28 .28 0 0 0 .3-.1 .28 .28 0 0 0 0-.3 .28 .28 0 0 0-.4 0h-.2zM228.8 195.6h.4v.9h.4v.1h-.9v-.1h.4v-.8h-.3zM229 192.5a.53 .53 0 0 1 .8 .1 .53 .53 0 0 1-.2 .7l-.4 .4h.7v.1h-.9v-.1l.3-.4a.49 .49 0 0 0 .2-.7l-.5 .1zM229.1 195.1h.1v.3h-.1zM229.9 195.2h.4a.35 .35 0 0 1 .5 .2 .35 .35 0 0 1-.3 .5 .41 .41 0 0 1 .3 .5 .41 .41 0 0 1-.5 .2h-.4zM230.1 196h.2a.27 .27 0 0 1 .3 .2 .27 .27 0 0 1-.3 .3h-.2zM230.1 195.4h.2a.23 .23 0 0 1 .3 .2 .23 .23 0 0 1-.3 .2h-.2zM231.2 193.2h1.1M231.2 195.7a.52 .52 0 0 1 .8 .4 .52 .52 0 0 1-.8 .4l-.1-.4zM231.3 195.8l.1-.1a.39 .39 0 0 1 .4 .4 .39 .39 0 0 1-.4 .4l-.1-.2z"/>
<path d="M232.6 195.2h.1v.4h.4v.1h-.4l.1 .8h.3v.1h-.2a.3 .3 0 0 1-.3-.3v-.6h-.3v-.1h.3zM232.9 192.3h.9l-.5 .6 .4 .1v.6l-.2 .2h-.4l-.2-.2M234.4 192.4l.2-.1h.4l.2 .1v.3v.2l-.9 .9h.9M234.6 195.6h.2l.3 .9 .4-.9h.2l-.4 1h-.3zM236 195.3l.5-.1v1.3h.3v.1h-.8v-.1h.3v-1.1h-.3zM237.4 196.4h.3v.2h-.3zM238.4 195.4l.5-.2h.2v.2a.43 .43 0 0 0-.5 0 .43 .43 0 0 0-.1 .5 .48 .48 0 0 1 .7 0 .48 .48 0 0 1-.1 .7 .48 .48 0 0 1-.7-.1l-.1-.6zM238.6 195.9a.29 .29 0 0 1 .4 .1 .29 .29 0 0 1-.1 .4 .29 .29 0 0 1-.4-.1zM239.8 196.4h.3v.2h-.3zM240.7 195.2a.46 .46 0 0 1 .6 0 .46 .46 0 0 1 .1 .6l-.1 .1a.45 .45 0 0 1 .2 .6 .45 .45 0 0 1-.6 .2l-.2-.1v-.2a.35 .35 0 0 0 .5 .1 .35 .35 0 0 0 0-.5l-.3-.1v-.1a.28 .28 0 0 0 .4-.1 .28 .28 0 0 0 0-.3 .28 .28 0 0 0-.4 0h-.2zM260 198v2M261 191.5v6.5"/>
<path d="M263.2 195.2h.8v.2h-.3v1.1h.3v.1h-.8v-.1h.3v-1.1h-.3zM264.4 195.7l.3-.2 .3 .2v-.6h.2v1.5h-.2v-.1a.42 .42 0 0 1-.5 .1 .42 .42 0 0 1-.2-.5zM264.6 195.8l.1-.1a.4 .4 0 0 1 .3 .4 .4 .4 0 0 1-.3 .4l-.2-.2zM265.9 195.6h.2v.3h-.2zM265.9 196.4h.2v.2h-.2zM268.1 195.4l.5-.2h.2v.2a.43 .43 0 0 0-.5 0 .43 .43 0 0 0-.2 .5 .48 .48 0 0 1 .7 0 .48 .48 0 0 1-.1 .7 .48 .48 0 0 1-.6-.1l-.2-.6zM268.2 195.9a.29 .29 0 0 1 .4 .1 .29 .29 0 0 1 0 .4 .29 .29 0 0 1-.4-.1zM269.9 195.2h.2l-.8 1.6h-.2zM270.5 195.4l.5-.2h.2v.2a.43 .43 0 0 0-.5 0 .43 .43 0 0 0-.2 .5 .48 .48 0 0 1 .7 0 .48 .48 0 0 1 0 .7 .48 .48 0 0 1-.7-.1l-.1-.6zM270.6 195.9a.29 .29 0 0 1 .4 .1 .29 .29 0 0 1 0 .4 .29 .29 0 0 1-.4-.1z"/>
<circle cx="196.7" cy="195.9" r=".13"/>
<circle cx="203.9" cy="195.9" r=".13"/>
<circle cx="209" cy="193.1" r=".13"/>
<circle cx="213.8" cy="193.1" r=".13"/>
<circle cx="215" cy="193.4" r=".29"/>
<circle cx="215" cy="192.8" r=".25"/>
<circle cx="217.4" cy="193.1" r=".13"/>
<circle cx="219.5" cy="195.9" r=".13"/>
<circle cx="224.7" cy="193.1" r=".13"/>
<circle cx="225.9" cy="193.4" r=".29"/>
<circle cx="225.9" cy="192.8" r=".25"/>
</g>
<g fill="none" stroke="#480000" stroke-width=".3">
<path d="M178.1 188.4h1.4v.2h-.6v1.7h-.2v-1.7h-.6zM179.9 188.8h.7v1.3h.4v.2h-1.2v-.2h.5v-1.1h-.4zM180.3 188.3h.3v.3h-.3zM181.8 188.4h.2v.4h.6v.2h-.6v1l.2 .1h.4v.2a.55 .55 0 0 1-.8-.5v-.8h-.4v-.2h.4zM183 188.3h.6l.1 1.6 .1 .2h.4v.2a.54 .54 0 0 1-.8-.5v-1.4h-.4zM184.8 189a.65 .65 0 0 1 .8-.1 .65 .65 0 0 1 .3 .7h-1.1a.56 .56 0 0 0 .4 .5 .56 .56 0 0 0 .6-.1v.2a.81 .81 0 0 1-1.1-.1 .81 .81 0 0 1 .1-1.1zM185 189.1l.3-.1a.37 .37 0 0 1 .3 .4h-.8zM186.7 188.9h.3v.4h-.3zM186.7 189.9h.3v.4h-.3zM263.1 192.4a.73 .73 0 0 1 .9 .2v.3l-.3 .3 .5 .6h-.2l-.3-.4-.2-.2h-.2v.6h-.2zM263.3 192.6h.2a.26 .26 0 0 1 .3 .2 .26 .26 0 0 1-.2 .3h-.3zM264.5 192.9a.49 .49 0 0 1 .6-.1 .49 .49 0 0 1 .2 .5h-.8a.42 .42 0 0 0 .3 .4 .42 .42 0 0 0 .4-.1v.2a.6 .6 0 0 1-.8-.1 .6 .6 0 0 1 .1-.8z"/>
<path d="M264.6 193l.3-.1 .2 .3h-.6zM265.5 192.8h.2l.3 .9 .3-.9h.2l-.4 1h-.2zM267.1 192.8h.2v.3h-.2zM267.1 193.6h.2v.2h-.2z"/>
</g>
<text font-size="2.7" fill="#480000" x="178" y="190.3">Title:</text>
<g font-size="2" fill="#480000">
<text x="178" y="183.7">Sheet: Front documentation</text>
<text x="178" y="186.5">File: working.kicad_pcb</text>
<text x="178" y="193.9">Size: A4</text>
<text x="178" y="196.6">KiCad E.D.A. 7.0.6-7.0.6~ubuntu22.04.1 + KiBot v1.6.3</text>
<text x="200" y="193.9">Date: 2023-08-02_17-08-32</text>
<text x="263" y="196.6">Id: 6/6</text>
<text x="263" y="193.9">Rev:</text>
</g>
<g font-size="1.7" fill="#480000">
<text x="35" y="11.7">1</text>
<text x="85" y="11.7">2</text>
<text x="135" y="11.7">3</text>
<text x="185" y="11.7">4</text>
<text x="235" y="11.7">5</text>
<text x="285" y="11.7">6</text>
<text x="10.5" y="35.7">A</text>
<text x="285.5" y="35.7">A</text>
<text x="10.5" y="85.6">B</text>
<text x="285.5" y="85.6">B</text>
<text x="10.5" y="135.7">C</text>
<text x="285.5" y="135.7">C</text>
<text x="10.5" y="185.6">D</text>
<text x="285.5" y="185.6">D</text>
<text x="35" y="199.7">1</text>
<text x="85" y="199.7">2</text>
<text x="135" y="199.7">3</text>
<text x="185" y="199.7">4</text>
<text x="235" y="199.7">5</text>
<text x="285" y="199.7">6</text>
</g>
<g font-size="1" fill="#848484">
<text x="148.5" y="100.3">APDS-9960</text>
<text x="140.3" y="103">10uF</text>
<text x="145.8" y="107" transform="rotate(-90 145.8 107)">0.1uF</text>
<text x="150.2" y="105">BSS138</text>
<text x="150.9" y="107.8">10K</text>
<text x="151.1" y="103.2">10K</text>
<text x="154.9" y="103">10K</text>
<text x="155" y="105.8">BSS138</text>
<text x="140.5" y="108.2">10uF</text>
<text x="154.3" y="108.6">10K</text>
</g>
<g font-size=".3" fill="#848484">
<text x="148.3" y="106.5">IR</text>
<text x="148.3" y="103.8">RX</text>
</g>
</svg>
